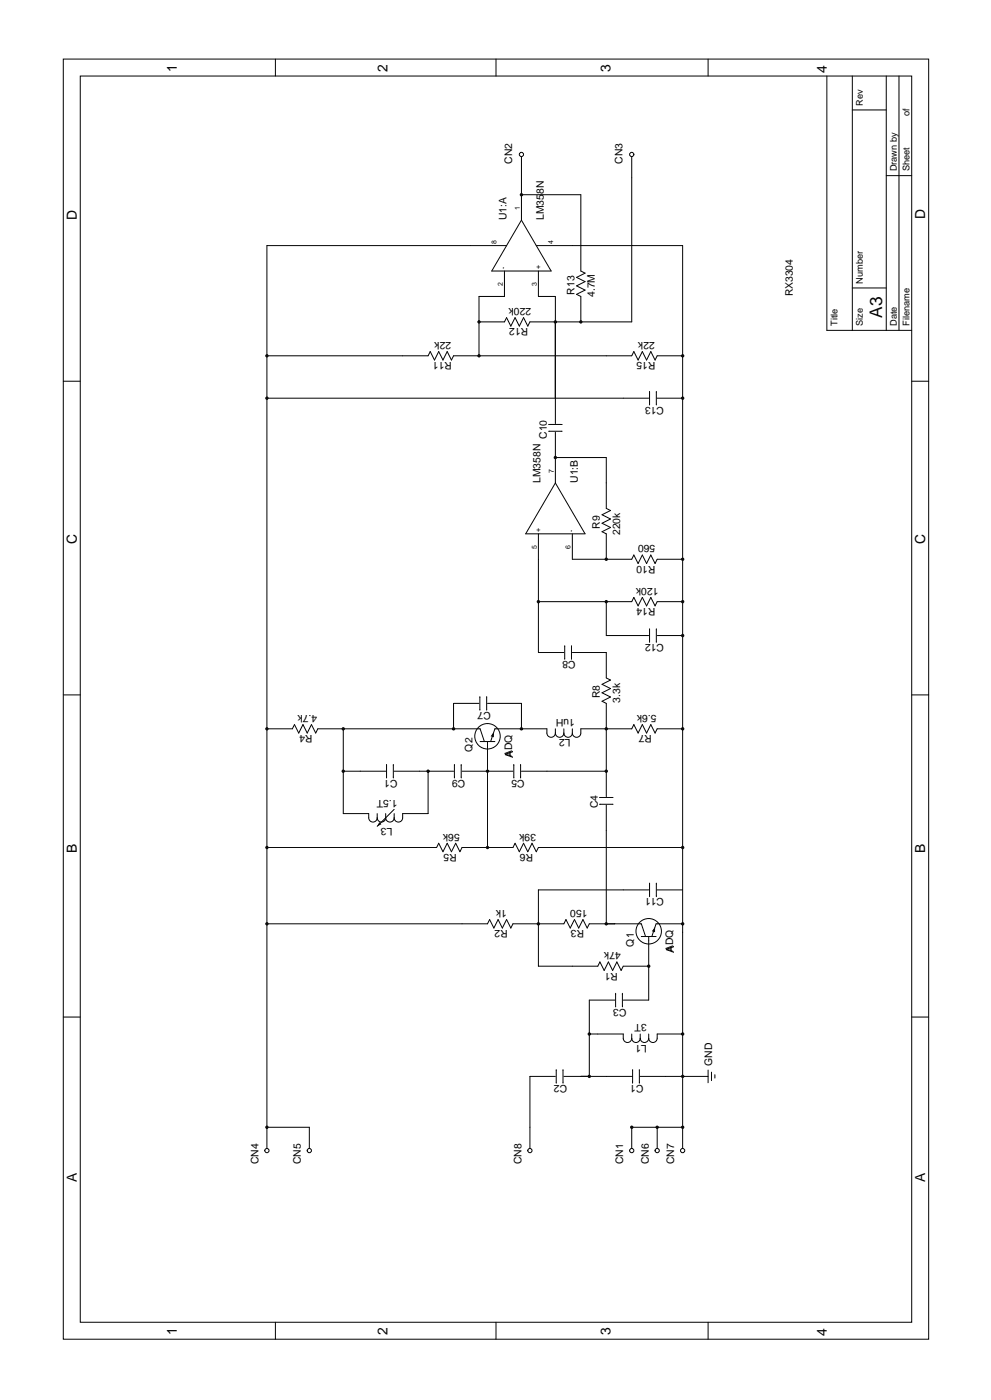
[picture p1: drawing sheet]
<svg xmlns="http://www.w3.org/2000/svg" width="297mm" height="419mm" viewBox="0 0 297 419" stroke-linecap="round" stroke-linejoin="round" font-family="sans-serif">
<g fill="none" stroke="#000" stroke-width=".3">
<path d="M18.9 17.7h259.1v383.5h-259.1zM82.4 17.7v5.1M148.5 17.7v5.1M212 17.7v5.1M24 22.8h248.9v373.4h-248.9zM247.5 22.8v76.2h25.4M255.2 32.9h10.1M255.2 22.8v76.2M265.3 22.8v76.2M269.1 22.8v76.2M156.1 58.3h17.8v22.9l1.3 .6-2.6 1.3 2.6 1.3-2.6 1.2 2.6 1.3-2.6 1.3 1.3 .6v7.6M156.1 46.9v19.1"/>
<path d="M189.1 46.9v49.5h-30.5l-.6 1.3-1.3-2.5-1.2 2.5-1.3-2.5-1.3 2.5-1.2-2.5-.7 1.2h-7.6M265.3 52.6h7.6M151.7 73.6h-71.8v270.5M156.1 66l8.9 15.2h-17.8zM160.6 73.6h43.8v270.5M151 81.2v7.6h-7.6v17.8M161.2 81.2v7.6h5.1v38.1M255.2 86.3h10.1M18.9 114.2h5.1M79.9 119.3h114.3M79.9 106.6h48.3l.6-1.3 1.3 2.6 1.2-2.6 1.3 2.6 1.3-2.6 1.3 2.6 .6-1.3h53.3l.7-1.3 1.2 2.6 1.3-2.6 1.3 2.6 1.2-2.6 1.3 2.6 .6-1.3h7.7M194.5 117.3v4"/>
<path d="M196.5 117.3v4M196.7 119.3h7.7M272.9 114.2h5.1M164.2 129.2h4.1M164.2 127.2h4.1M166.3 129.5v15.2M166.3 137.1h15.2v15.2l1.3 .7-2.6 1.2 2.6 1.3-2.6 1.3 2.6 1.2-2.6 1.3 1.3 .6v7.7M161.2 159.9v35.6h7.6M166.3 144.7l8.9 15.2h-17.8zM171.3 159.9v7.7h17.8l.7-1.3 1.2 2.5 1.3-2.5 1.3 2.5 1.2-2.5 1.3 2.5 .6-1.2h7.7M161.2 180.3h27.9l.7-1.3 1.2 2.5 1.3-2.5 1.3 2.5 1.2-2.5 1.3 2.5 .6-1.2h7.7M169.1 193.5v4"/>
<path d="M171.1 193.5v4M171.3 195.5h10.2v7.6l1.3 .7-2.6 1.2 2.6 1.3-2.6 1.3 2.6 1.2-2.6 1.3 1.3 .6v28M181.5 180.3v10.1h12.7M194.5 188.4v4.1M196.5 188.4v4.1M196.7 190.4h7.7M18.9 208.2h5.1M79.9 218.4h7.6l.7-1.3 1.2 2.5 1.3-2.5 1.3 2.5 1.2-2.5 1.3 2.5 .6-1.2h48.6l1.3 3.8M102.8 218.4v25.4h7.6v1.2a1.27 1.27 0 0 0 1.3 1.3 1.27 1.27 0 0 0 1.2-1.3M143.4 210.7h-7.6v7.7M143.7 208.7v4.1M145.7 208.7v4.1"/>
<path d="M145.9 210.7h10.2v7.7M166.3 219.6a1.27 1.27 0 0 1-1.3 1.3 1.27 1.27 0 0 1-1.3-1.3v-1.2h-15.5l-1.3 3.8M166.3 219.6a1.27 1.27 0 0 0 1.2 1.3 1.27 1.27 0 0 0 1.3-1.3M166.3 218.4v1.2M168.8 219.6a1.27 1.27 0 0 0 1.3 1.3 1.27 1.27 0 0 0 1.2-1.3M168.8 218.4v1.2M171.3 218.4v1.2M204.4 218.4h-7.7l-.6 1.2-1.3-2.5-1.2 2.5-1.3-2.5-1.3 2.5-1.2-2.5-.7 1.3h-15.2v1.2a1.27 1.27 0 0 1-1.3 1.3 1.27 1.27 0 0 1-1.3-1.3M272.9 208.2h5.1M102.8 231.1h12.7M115.7 229v4.1M117.8 229v4.1"/>
<path d="M118 231.1h17.8M128.2 231.1v12.7h-7.7v1.2a1.27 1.27 0 0 1-1.2 1.3 1.27 1.27 0 0 1-1.3-1.3M136 229v4.1M138.1 229v4.1M138.3 231.1h15.3M143.7 222.2h4.5M145.9 222.2v31.7M153.8 229v4.1M155.9 229v4.1M156.1 231.1h25.4M179.5 238.9h4M79.9 253.9h50.8l.6-1.2 1.3 2.5 1.3-2.5 1.3 2.5 1.2-2.5 1.3 2.5 .6-1.3h15.3l.6-1.2 1.3 2.5 1.2-2.5 1.3 2.5 1.3-2.5 1.3 2.5 .6-1.3h43.2"/>
<path d="M112.9 245a1.27 1.27 0 0 0 1.3 1.3 1.27 1.27 0 0 0 1.3-1.3M112.9 243.8v1.2M115.5 245a1.27 1.27 0 0 0 1.2 1.3 1.27 1.27 0 0 0 1.3-1.3M115.5 243.8v1.2M118 242.5l-5.1 5.1M118 243.8v1.2M179.5 241h4M181.5 241.2v35.6M79.9 276.8h66l.7-1.3 1.3 2.6 1.2-2.6 1.3 2.6 1.3-2.6 1.2 2.6 .7-1.3h15.2l.6-1.3 1.3 2.6 1.3-2.6 1.3 2.6 1.2-2.6 1.3 2.6 .6-1.3h15.6l1.3 3.8M194.2 266.6h-33v22.9h17.8l.6-1.3 1.3 2.6 1.2-2.6 1.3 2.6 1.3-2.6 1.3 2.6 .6-1.3h7.6M194.5 264.6v4.1M196.5 264.6v4.1"/>
<path d="M196.7 266.6h7.7M204.4 276.8h-8l-1.3 3.8M184 299.6h-7.6v22.9M184.3 297.6v4.1M186.3 297.6v4.1M192 280.6h4.4M194.2 280.6v19h-7.6M18.9 304.7h5.1M176.4 309.8h10.2v1.3a1.27 1.27 0 0 0 1.3 1.2 1.27 1.27 0 0 0 1.2-1.2M189.1 311.1a1.27 1.27 0 0 0 1.3 1.2 1.27 1.27 0 0 0 1.3-1.2M189.1 309.8v1.3M191.7 311.1a1.27 1.27 0 0 0 1.2 1.2 1.27 1.27 0 0 0 1.3-1.2"/>
<path d="M191.7 309.8v1.3M194.2 309.8v1.3M204.4 309.8h-7.7v1.3a1.27 1.27 0 0 1-1.2 1.2 1.27 1.27 0 0 1-1.3-1.2M272.9 304.7h5.1M79.9 337.7h12.7v6.4M166.3 322.5h-7.7v21.6M166.5 320.5v4M168.6 320.5v4M168.8 322.5h20.3M189.4 320.5v4M191.4 320.5v4M191.7 322.5h20.3"/>
<path d="M196.7 337.7v6.4M204.4 337.7h-15.3v6.4M212 320.6v3.8M213 321.2v2.6M214 322v1M82.4 396.2v5M148.5 396.2v5M212 396.2v5"/>
<circle cx="156.1" cy="46.3" r=".63"/>
<circle cx="189.1" cy="46.3" r=".63"/>
<circle cx="145.9" cy="220.6" r="3.8"/>
<circle cx="194.2" cy="279" r="3.8"/>
<circle cx="79.9" cy="344.7" r=".64"/>
<circle cx="92.6" cy="344.7" r=".64"/>
<circle cx="158.6" cy="344.7" r=".64"/>
<circle cx="189.1" cy="344.7" r=".64"/>
<circle cx="196.7" cy="344.7" r=".64"/>
<circle cx="204.4" cy="344.7" r=".64"/>
</g>
<path d="M147.9 219.3v1.6l-1-.3zM113.6 246.3l.6 .6-1.3 .7zM196.1 277.7v1.6l-1-.3z" fill="#000"/>
<g fill="#000">
<circle cx="156.1" cy="58.3" r=".51"/>
<circle cx="143.4" cy="96.4" r=".51"/>
<circle cx="166.3" cy="96.4" r=".51"/>
<circle cx="173.9" cy="96.4" r=".51"/>
<circle cx="79.9" cy="119.3" r=".51"/>
<circle cx="79.9" cy="106.6" r=".51"/>
<circle cx="143.4" cy="106.6" r=".51"/>
<circle cx="204.4" cy="119.3" r=".51"/>
<circle cx="204.4" cy="106.6" r=".51"/>
<circle cx="166.3" cy="137.1" r=".51"/>
<circle cx="181.5" cy="167.6" r=".51"/>
<circle cx="204.4" cy="167.6" r=".51"/>
<circle cx="161.2" cy="180.3" r=".51"/>
<circle cx="181.5" cy="180.3" r=".51"/>
<circle cx="204.4" cy="180.3" r=".51"/>
<circle cx="204.4" cy="190.4" r=".51"/>
<circle cx="79.9" cy="218.4" r=".51"/>
<circle cx="102.8" cy="218.4" r=".51"/>
<circle cx="135.8" cy="218.4" r=".51"/>
<circle cx="156.1" cy="218.4" r=".51"/>
<circle cx="181.5" cy="218.4" r=".51"/>
<circle cx="204.4" cy="218.4" r=".51"/>
<circle cx="102.8" cy="231.1" r=".51"/>
<circle cx="128.2" cy="231.1" r=".51"/>
<circle cx="145.9" cy="231.1" r=".51"/>
<circle cx="181.5" cy="231.1" r=".51"/>
<circle cx="79.9" cy="253.9" r=".51"/>
<circle cx="145.9" cy="253.9" r=".51"/>
<circle cx="204.4" cy="253.9" r=".51"/>
<circle cx="79.9" cy="276.8" r=".51"/>
<circle cx="161.2" cy="276.8" r=".51"/>
<circle cx="181.5" cy="276.8" r=".51"/>
<circle cx="204.4" cy="276.8" r=".51"/>
<circle cx="194.2" cy="289.5" r=".51"/>
<circle cx="176.4" cy="309.8" r=".51"/>
<circle cx="204.4" cy="309.8" r=".51"/>
<circle cx="79.9" cy="337.7" r=".51"/>
<circle cx="176.4" cy="322.5" r=".51"/>
<circle cx="189.1" cy="337.7" r=".51"/>
<circle cx="196.7" cy="337.7" r=".51"/>
<circle cx="204.4" cy="337.7" r=".51"/>
<circle cx="204.4" cy="322.5" r=".51"/>
</g>
<text font-size="5.2" x="264.1" y="95.2" transform="rotate(-90 264.1 95.2)">A3</text>
<g font-size="4.1">
<text x="53" y="21.5" transform="rotate(-90 53 21.5)">1</text>
<text x="116" y="21.5" transform="rotate(-90 116 21.5)">2</text>
<text x="182.8" y="21.5" transform="rotate(-90 182.8 21.5)">3</text>
<text x="247.5" y="21.8" transform="rotate(-90 247.5 21.8)">4</text>
<text x="23" y="66" transform="rotate(-90 23 66)">D</text>
<text x="277" y="65.7" transform="rotate(-90 277 65.7)">D</text>
<text x="23" y="163" transform="rotate(-90 23 163)">C</text>
<text x="277" y="163" transform="rotate(-90 277 163)">C</text>
<text x="23" y="255.7" transform="rotate(-90 23 255.7)">B</text>
<text x="277" y="255.7" transform="rotate(-90 277 255.7)">B</text>
<text x="23" y="354.3" transform="rotate(-90 23 354.3)">A</text>
<text x="277" y="354.3" transform="rotate(-90 277 354.3)">A</text>
<text x="53" y="400" transform="rotate(-90 53 400)">1</text>
<text x="116" y="400" transform="rotate(-90 116 400)">2</text>
<text x="182.8" y="400" transform="rotate(-90 182.8 400)">3</text>
<text x="247.5" y="400.2" transform="rotate(-90 247.5 400.2)">4</text>
</g>
<g font-size="3.1">
<text x="153.3" y="49.1" transform="rotate(-90 153.3 49.1)">CN2</text>
<text x="186.3" y="49.1" transform="rotate(-90 186.3 49.1)">CN3</text>
<text x="151.7" y="66" transform="rotate(-90 151.7 66)">U1:A</text>
<text x="162.8" y="66" transform="rotate(-90 162.8 66)">LM358N</text>
<text x="172" y="88.3" transform="rotate(-90 172 88.3)">R13</text>
<text x="178.1" y="89" transform="rotate(-90 178.1 89)">4.7M</text>
<text x="237.4" y="88.8" transform="rotate(-90 237.4 88.8)">RX3304</text>
<text x="159" y="92.2" transform="rotate(-180 159 92.2)">220k</text>
<text x="158.1" y="98.3" transform="rotate(-180 158.1 98.3)">R12</text>
<text x="135.1" y="102.4" transform="rotate(-180 135.1 102.4)">22k</text>
<text x="196" y="102.4" transform="rotate(-180 196 102.4)">22k</text>
<text x="135.3" y="108.5" transform="rotate(-180 135.3 108.5)">R11</text>
<text x="196.2" y="108.5" transform="rotate(-180 196.2 108.5)">R15</text>
<text x="198.8" y="121.8" transform="rotate(-180 198.8 121.8)">C13</text>
<text x="163.7" y="131.5" transform="rotate(-90 163.7 131.5)">C10</text>
<text x="161.8" y="144.7" transform="rotate(-90 161.8 144.7)">LM358N</text>
<text x="173" y="144.7" transform="rotate(-90 173 144.7)">U1:B</text>
<text x="179.6" y="158.4" transform="rotate(-90 179.6 158.4)">R9</text>
<text x="185.7" y="160.3" transform="rotate(-90 185.7 160.3)">220k</text>
<text x="196.2" y="163.4" transform="rotate(-180 196.2 163.4)">560</text>
<text x="196.2" y="169.5" transform="rotate(-180 196.2 169.5)">R10</text>
<text x="197.1" y="176.1" transform="rotate(-180 197.1 176.1)">120k</text>
<text x="196.2" y="182.2" transform="rotate(-180 196.2 182.2)">R14</text>
<text x="198.8" y="193" transform="rotate(-180 198.8 193)">C12</text>
<text x="172.3" y="198" transform="rotate(-180 172.3 198)">C8</text>
<text x="179.6" y="209.2" transform="rotate(-90 179.6 209.2)">R8</text>
<text x="95" y="214.2" transform="rotate(-180 95 214.2)">4.7k</text>
<text x="146.9" y="213.3" transform="rotate(-180 146.9 213.3)">C7</text>
<text x="172.1" y="215.4" transform="rotate(-180 172.1 215.4)">1uH</text>
<text x="185.7" y="210.6" transform="rotate(-90 185.7 210.6)">3.3k</text>
<text x="196.6" y="214.2" transform="rotate(-180 196.6 214.2)">5.6k</text>
<text x="93.6" y="220.3" transform="rotate(-180 93.6 220.3)">R4</text>
<text x="170.8" y="221.5" transform="rotate(-180 170.8 221.5)">L2</text>
<text x="195.2" y="220.3" transform="rotate(-180 195.2 220.3)">R7</text>
<text x="141.5" y="225.2" transform="rotate(-90 141.5 225.2)">Q2</text>
<text x="153.3" y="226.9" transform="rotate(-90 153.3 226.9)">ADQ</text>
<text x="119" y="233.6" transform="rotate(-180 119 233.6)">C1</text>
<text x="139.3" y="233.6" transform="rotate(-180 139.3 233.6)">C9</text>
<text x="157.1" y="233.6" transform="rotate(-180 157.1 233.6)">C5</text>
<text x="119" y="239.6" transform="rotate(-180 119 239.6)">1.5T</text>
<text x="179" y="242.2" transform="rotate(-90 179 242.2)">C4</text>
<text x="117.5" y="248.2" transform="rotate(-180 117.5 248.2)">L3</text>
<text x="137.6" y="249.7" transform="rotate(-180 137.6 249.7)">56k</text>
<text x="160.5" y="249.7" transform="rotate(-180 160.5 249.7)">39k</text>
<text x="136.8" y="255.8" transform="rotate(-180 136.8 255.8)">R5</text>
<text x="159.6" y="255.8" transform="rotate(-180 159.6 255.8)">R6</text>
<text x="198.8" y="269.2" transform="rotate(-180 198.8 269.2)">C11</text>
<text x="151.8" y="272.6" transform="rotate(-180 151.8 272.6)">1k</text>
<text x="175.9" y="272.6" transform="rotate(-180 175.9 272.6)">150</text>
<text x="152" y="278.7" transform="rotate(-180 152 278.7)">R2</text>
<text x="174.9" y="278.7" transform="rotate(-180 174.9 278.7)">R3</text>
<text x="185.9" y="285.3" transform="rotate(-180 185.9 285.3)">47k</text>
<text x="189.8" y="283.6" transform="rotate(-90 189.8 283.6)">Q1</text>
<text x="201.6" y="285.3" transform="rotate(-90 201.6 285.3)">ADQ</text>
<text x="185" y="291.4" transform="rotate(-180 185 291.4)">R1</text>
<text x="187.6" y="302.2" transform="rotate(-180 187.6 302.2)">C3</text>
<text x="193.6" y="306.9" transform="rotate(-180 193.6 306.9)">3T</text>
<text x="193.7" y="313" transform="rotate(-180 193.7 313)">L1</text>
<text x="213.3" y="319.3" transform="rotate(-90 213.3 319.3)">GND</text>
<text x="169.8" y="325" transform="rotate(-180 169.8 325)">C2</text>
<text x="192.6" y="325" transform="rotate(-180 192.6 325)">C1</text>
<text x="77.4" y="348.8" transform="rotate(-90 77.4 348.8)">CN4</text>
<text x="90.1" y="348.8" transform="rotate(-90 90.1 348.8)">CN5</text>
<text x="156.1" y="348.8" transform="rotate(-90 156.1 348.8)">CN8</text>
<text x="186.6" y="348.8" transform="rotate(-90 186.6 348.8)">CN1</text>
<text x="194.2" y="348.8" transform="rotate(-90 194.2 348.8)">CN6</text>
<text x="201.8" y="348.8" transform="rotate(-90 201.8 348.8)">CN7</text>
</g>
<g font-size="2.8">
<text x="258.3" y="31.7" transform="rotate(-90 258.3 31.7)">Rev</text>
<text x="272.3" y="34.8" transform="rotate(-90 272.3 34.8)">of</text>
<text x="268.5" y="51.4" transform="rotate(-90 268.5 51.4)">Drawn by</text>
<text x="272.3" y="51.4" transform="rotate(-90 272.3 51.4)">Sheet</text>
<text x="258.3" y="85" transform="rotate(-90 258.3 85)">Number</text>
<text x="250.7" y="97.7" transform="rotate(-90 250.7 97.7)">Title</text>
<text x="258.3" y="97.7" transform="rotate(-90 258.3 97.7)">Size</text>
<text x="268.5" y="97.7" transform="rotate(-90 268.5 97.7)">Date</text>
<text x="272.3" y="97.7" transform="rotate(-90 272.3 97.7)">Filename</text>
</g>
<g font-size="2.1">
<text x="155.6" y="62.9" transform="rotate(-90 155.6 62.9)">1</text>
<text x="148.6" y="73.1" transform="rotate(-90 148.6 73.1)">8</text>
<text x="165.6" y="73.1" transform="rotate(-90 165.6 73.1)">4</text>
<text x="151.4" y="80.7" transform="rotate(-90 151.4 80.7)">-</text>
<text x="161.8" y="80.7" transform="rotate(-90 161.8 80.7)">+</text>
<text x="150.5" y="85.7" transform="rotate(-90 150.5 85.7)">2</text>
<text x="160.7" y="85.7" transform="rotate(-90 160.7 85.7)">3</text>
<text x="165.8" y="141.7" transform="rotate(-90 165.8 141.7)">7</text>
<text x="161.8" y="159.4" transform="rotate(-90 161.8 159.4)">+</text>
<text x="171.7" y="159.4" transform="rotate(-90 171.7 159.4)">-</text>
<text x="160.7" y="164.4" transform="rotate(-90 160.7 164.4)">5</text>
<text x="170.8" y="164.4" transform="rotate(-90 170.8 164.4)">6</text>
</g>
</svg>
